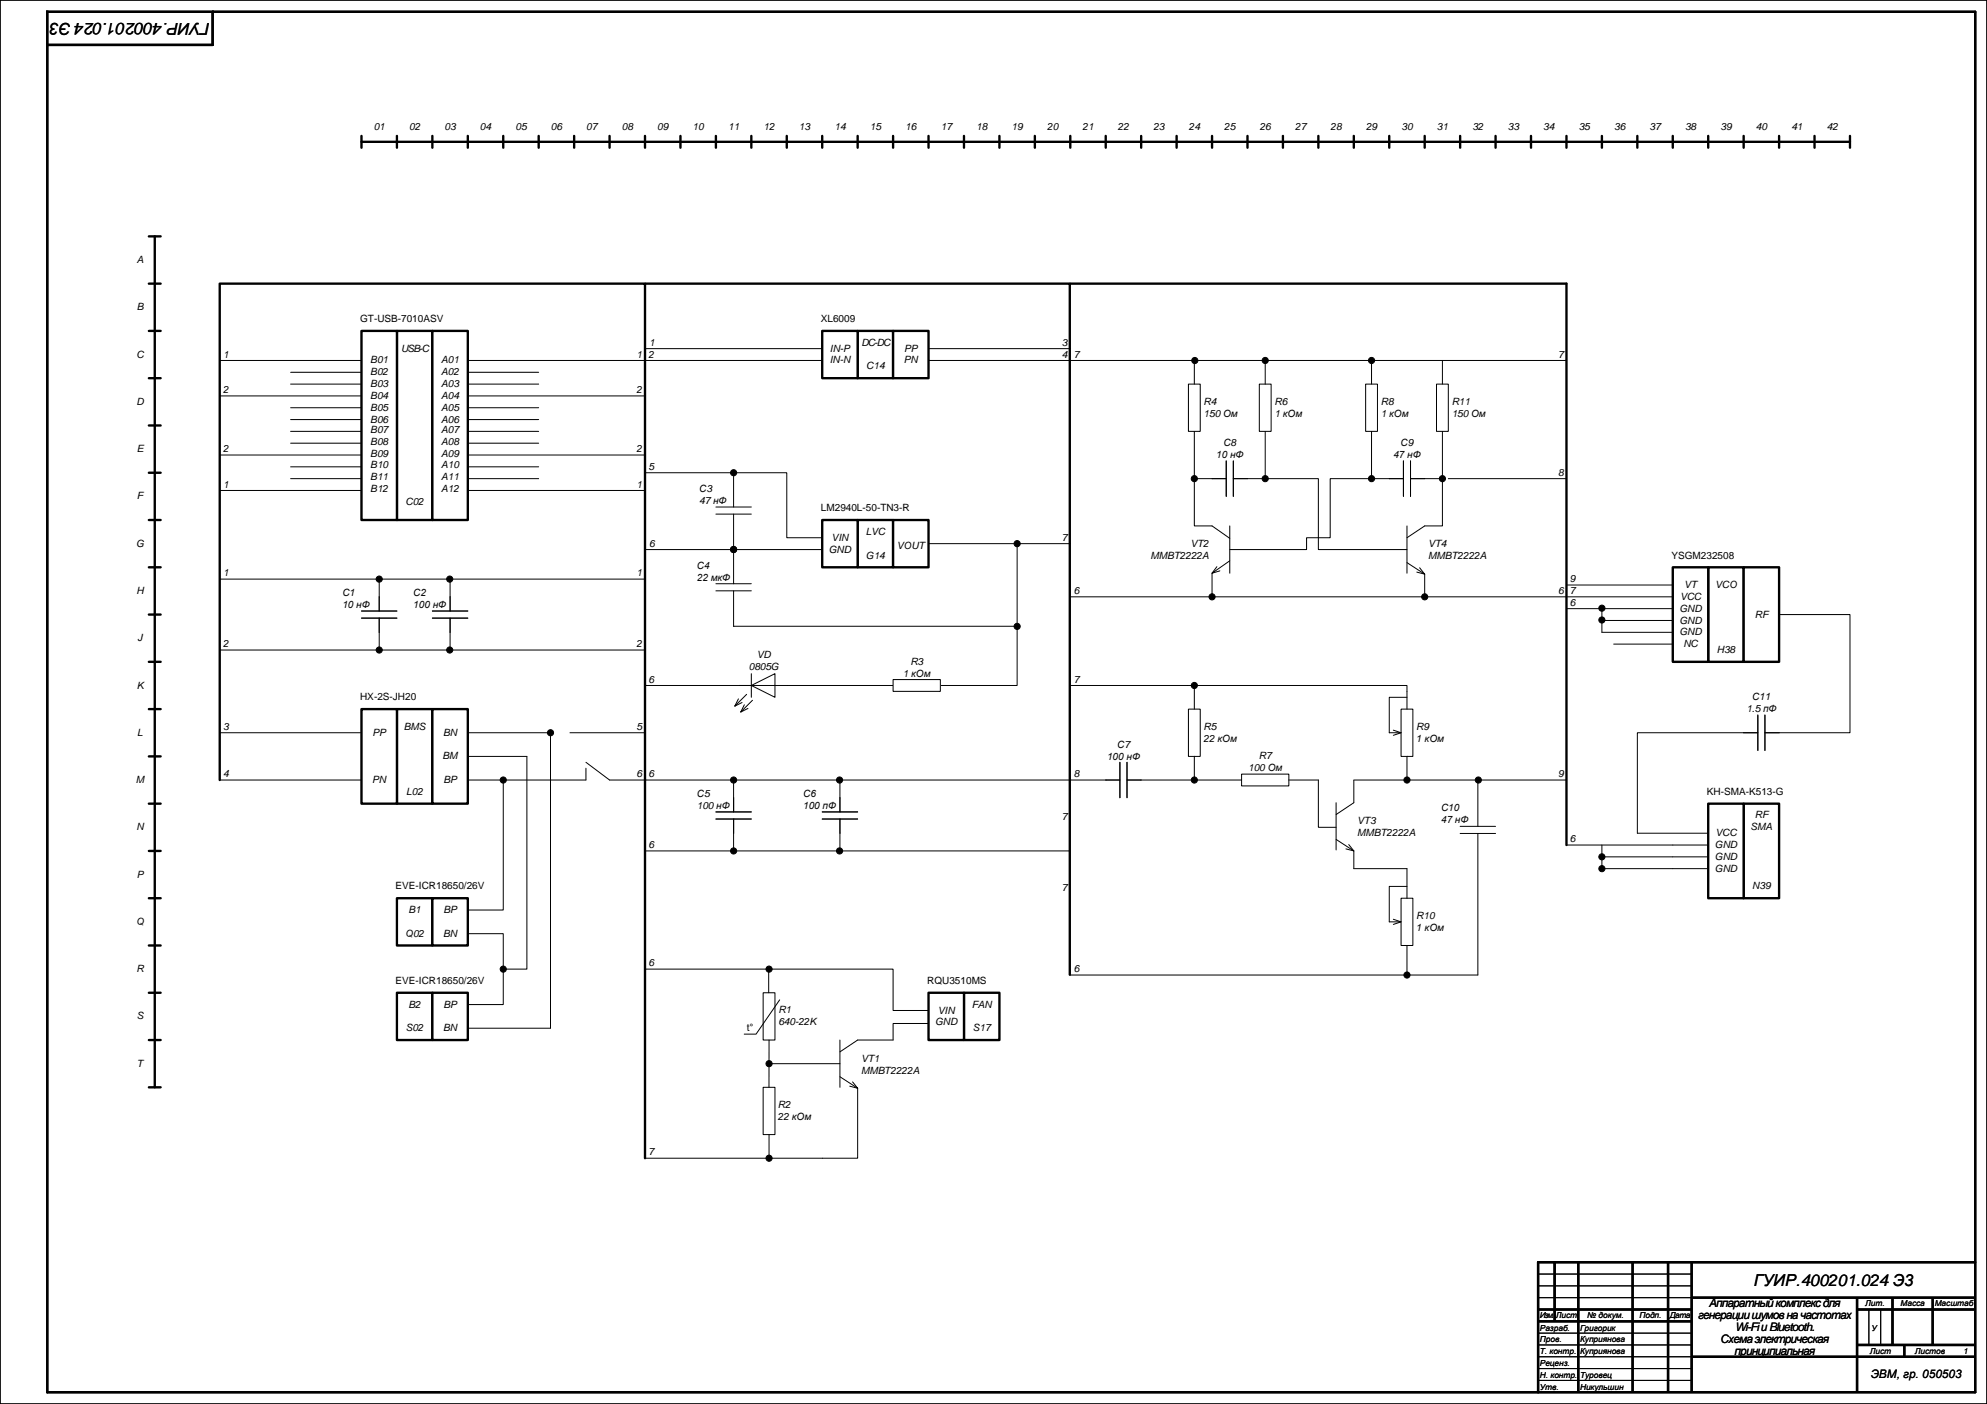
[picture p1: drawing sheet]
<svg xmlns="http://www.w3.org/2000/svg" width="841mm" height="594mm" viewBox="0 0 841 594" stroke-linecap="round" stroke-linejoin="round" font-family="sans-serif">
<path d="M0 0h841v594h-841zM651 539h65M651 544h65M651 549h65M791 554v15M796 554v15M651 564h65M651 569h65M651 574h65M651 579h65M651 584h65" fill="none" stroke="#000" stroke-width=".42"/>
<g fill="none" stroke="#000" stroke-width="1">
<path d="M20 5h816v584h-816zM90 5v14h-70M153 57.5v5M168 57.5v5M183 57.5v5M198 57.5v5M213 57.5v5M228 57.5v5M243 57.5v5M258 57.5v5M273 57.5v5M288 57.5v5"/>
<path d="M303 57.5v5M318 57.5v5M333 57.5v5M348 57.5v5M363 57.5v5M378 57.5v5M393 57.5v5M408 57.5v5M423 57.5v5M438 57.5v5M453 57.5v5M468 57.5v5"/>
<path d="M483 57.5v5M498 57.5v5M513 57.5v5M528 57.5v5M543 57.5v5M558 57.5v5M573 57.5v5M588 57.5v5M603 57.5v5M618 57.5v5M633 57.5v5M648 57.5v5"/>
<path d="M663 57.5v5M678 57.5v5M693 57.5v5M708 57.5v5M723 57.5v5M738 57.5v5M753 57.5v5M768 57.5v5M783 57.5v5M153 60h630M63 100h5M65.5 100v360"/>
<path d="M63 120h5M63 140h5M63 160h5M63 180h5M63 220h5M63 200h5M63 240h5M63 280h5M63 260h5M63 300h5M63 320h5M63 340h5"/>
<path d="M63 360h5M63 380h5M63 400h5M63 420h5M63 440h5M63 460h5M836 534h-185v55"/>
</g>
<g fill="none" stroke="#000" stroke-width="1" stroke-linecap="butt">
<path d="M658 534v25M668 534v55M691 534v55M706 534v55M716 534v55M651 554h65M651 559h65M716 549h120M786 549v40M786 554h50M801 549v20M818 549v20"/>
<path d="M716 574h120M786 569h50M806 569v5"/>
</g>
<path d="M168 140h15v80h-15z" fill-rule="evenodd" fill="#fff"/>
<path d="M168 140h15v80h-15z" fill="none" stroke="#000" stroke-width="1"/>
<path d="M183 140h15v80h-15z" fill-rule="evenodd" fill="#fff"/>
<path d="M183 140h15v80h-15z" fill="none" stroke="#000" stroke-width="1"/>
<path d="M593 300h5v20h-5z" fill-rule="evenodd" fill="#fff"/>
<path d="M595.5 295h-7.5v15h5M595.5 292.5v7.5M589.7 308.9l3.3 1.1-3.3 1.1M593 300h5v20h-5zM595.5 320v10" fill="none" stroke="#000" stroke-width=".42"/>
<path d="M153 140h15v80h-15z" fill-rule="evenodd" fill="#fff"/>
<path d="M153 140h15v80h-15z" fill="none" stroke="#000" stroke-width="1"/>
<g fill="none" stroke="#000" stroke-width=".42">
<path d="M93 152.5h60M123 157.5h30M198 157.5h30M198 152.5h75M93 167.5h60M123 162.5h30M123 172.5h30M123 177.5h30M198 162.5h30M198 167.5h75M198 172.5h30M198 177.5h30"/>
<path d="M93 192.5h60M123 182.5h30M123 187.5h30M123 197.5h30M198 182.5h30M198 187.5h30M198 197.5h30M198 192.5h75M93 207.5h60M123 202.5h30M198 202.5h30M198 207.5h75"/>
<path d="M93 245h180M153 258.5h15M160.5 245v13.5M183 258.5h15M190.5 245v13.5M93 275h180M153 261.5h15M160.5 261.5v13.5M183 261.5h15M190.5 261.5v13.5"/>
<circle cx="160.5" cy="245" r="1.3"/>
<circle cx="160.5" cy="275" r="1.3"/>
</g>
<g fill="#000">
<circle cx="160.5" cy="245" r="1.3"/>
<circle cx="160.5" cy="275" r="1.3"/>
</g>
<path d="M168 300h15v40h-15z" fill-rule="evenodd" fill="#fff"/>
<path d="M168 300h15v40h-15z" fill="none" stroke="#000" stroke-width="1"/>
<path d="M183 300h15v40h-15z" fill-rule="evenodd" fill="#fff"/>
<path d="M183 300h15v40h-15z" fill="none" stroke="#000" stroke-width="1"/>
<path d="M153 300h15v40h-15z" fill-rule="evenodd" fill="#fff"/>
<path d="M153 300h15v40h-15z" fill="none" stroke="#000" stroke-width="1"/>
<g fill="none" stroke="#000" stroke-width=".42">
<path d="M93 310h60M198 310h35M93 330h60M198 320h25"/>
<circle cx="213" cy="410" r="1.3"/>
</g>
<circle cx="213" cy="410" r="1.3" fill="#000"/>
<path d="M168 380h15v20h-15z" fill-rule="evenodd" fill="#fff"/>
<path d="M168 380h15v20h-15z" fill="none" stroke="#000" stroke-width="1"/>
<path d="M183 380h15v20h-15z" fill-rule="evenodd" fill="#fff"/>
<path d="M183 380h15v20h-15z" fill="none" stroke="#000" stroke-width="1"/>
<path d="M168 420h15v20h-15z" fill-rule="evenodd" fill="#fff"/>
<path d="M168 420h15v20h-15z" fill="none" stroke="#000" stroke-width="1"/>
<path d="M183 420h15v20h-15z" fill-rule="evenodd" fill="#fff"/>
<path d="M183 420h15v20h-15z" fill="none" stroke="#000" stroke-width="1"/>
<path d="M233 310v125h-35M198 330h50M213 330v55h-15M223 320v90h-10M198 395h15v30h-15" fill="none" stroke="#000" stroke-width=".42"/>
<path d="M363 140h15v20h-15z" fill-rule="evenodd" fill="#fff"/>
<path d="M363 140h15v20h-15z" fill="none" stroke="#000" stroke-width="1"/>
<path d="M378 140h15v20h-15z" fill-rule="evenodd" fill="#fff"/>
<path d="M378 140h15v20h-15z" fill="none" stroke="#000" stroke-width="1"/>
<path d="M348 140h15v20h-15z" fill-rule="evenodd" fill="#fff"/>
<path d="M273.2 120h179.6v292.4M348 140h15v20h-15zM93 330v-210h180v210" fill="none" stroke="#000" stroke-width="1"/>
<g fill="none" stroke="#000" stroke-width=".42">
<path d="M273.3 147.5h74.7M273.3 152.5h74.7M393 147.5h60M393 152.5h60M241.2 310h31.8M248 325v5M248 322.5l10 7.5h15"/>
<circle cx="233" cy="310" r="1.3"/>
<circle cx="213" cy="330" r="1.3"/>
</g>
<g fill="#000">
<circle cx="233" cy="310" r="1.3"/>
<circle cx="213" cy="330" r="1.3"/>
</g>
<path d="M363 220h15v20h-15z" fill-rule="evenodd" fill="#fff"/>
<path d="M363 220h15v20h-15z" fill="none" stroke="#000" stroke-width="1"/>
<path d="M378 220h15v20h-15z" fill-rule="evenodd" fill="#fff"/>
<path d="M378 220h15v20h-15z" fill="none" stroke="#000" stroke-width="1"/>
<path d="M348 220h15v20h-15z" fill-rule="evenodd" fill="#fff"/>
<path d="M348 220h15v20h-15z" fill="none" stroke="#000" stroke-width="1"/>
<g fill="none" stroke="#000" stroke-width=".42">
<path d="M273 200h37.5v14.5M303 214.5h15M303 217.5h15M310.5 217.5v29.5M273.3 232.5h74.7M393 230h60M430.5 230v35h-120.1M588 232.5h7.5M595.5 222.5v20M595.5 238l7.5 4.9M603 222.5l-7.5 5M303 247h15"/>
<path d="M303 250h15M310.5 250v15M600.9 240.2l2.1 2.7-3.3-.9"/>
<circle cx="310.5" cy="200" r="1.3"/>
<circle cx="310.5" cy="232.5" r="1.3"/>
<circle cx="430.5" cy="230" r="1.3"/>
</g>
<g fill="#000">
<circle cx="310.5" cy="200" r="1.3"/>
<circle cx="310.5" cy="232.5" r="1.3"/>
<circle cx="430.5" cy="230" r="1.3"/>
</g>
<path d="M503 162.5h5v20h-5z" fill-rule="evenodd" fill="#fff"/>
<path d="M503 162.5h5v20h-5z" fill="none" stroke="#000" stroke-width=".42"/>
<path d="M533 162.5h5v20h-5z" fill-rule="evenodd" fill="#fff"/>
<path d="M533 162.5h5v20h-5z" fill="none" stroke="#000" stroke-width=".42"/>
<path d="M578 162.5h5v20h-5z" fill-rule="evenodd" fill="#fff"/>
<path d="M578 162.5h5v20h-5z" fill="none" stroke="#000" stroke-width=".42"/>
<path d="M608 162.5h5v20h-5z" fill-rule="evenodd" fill="#fff"/>
<g fill="none" stroke="#000" stroke-width=".42">
<path d="M453 152.5h157.5v10M505.5 152.5v10M535.5 152.5v10M580.5 152.5v10M608 162.5h5v20h-5zM505.5 182.5v20h7.5M535.5 182.5v20h-7.5M580.5 182.5v20h13.5M594 195v15M597 195v15M610.5 182.5v20h-13.5M505.5 202.5v20h7.5l7.5 5.2"/>
<path d="M535.5 202.5h22.5v30h30M580.5 202.5h-17.5v25h-10v5h-32.5M610.5 202.5v20h-7.5M613 202.5h50M515.1 239.7l-2.1 2.8 3.3-1M520.5 237.3l-7.5 5.2v10h90v-9.6M520.5 222.5v20M603 252.5h60M468 330h6M474 322.5v15M477 330h6M477 322.5v15"/>
<circle cx="505.7" cy="152.5" r="1.3"/>
<circle cx="535.5" cy="152.5" r="1.3"/>
<circle cx="580.5" cy="152.5" r="1.3"/>
<circle cx="505.5" cy="202.5" r="1.3"/>
<circle cx="535.5" cy="202.5" r="1.3"/>
<circle cx="580.5" cy="202.5" r="1.3"/>
<circle cx="610.5" cy="202.5" r="1.3"/>
<circle cx="513" cy="252.5" r="1.3"/>
<circle cx="603" cy="252.5" r="1.3"/>
</g>
<g fill="#000">
<circle cx="505.7" cy="152.5" r="1.3"/>
<circle cx="535.5" cy="152.5" r="1.3"/>
<circle cx="580.5" cy="152.5" r="1.3"/>
<circle cx="505.5" cy="202.5" r="1.3"/>
<circle cx="535.5" cy="202.5" r="1.3"/>
<circle cx="580.5" cy="202.5" r="1.3"/>
<circle cx="610.5" cy="202.5" r="1.3"/>
<circle cx="513" cy="252.5" r="1.3"/>
<circle cx="603" cy="252.5" r="1.3"/>
</g>
<path d="M453 120h210v237.5" fill="none" stroke="#000" stroke-width="1"/>
<path d="M318 290l10-5v10z" fill="#fff"/>
<g fill="none" stroke="#000" stroke-width=".42">
<path d="M430.5 265v25h-37.5M312.5 295.7l-1.5 3 3.1-1.5M313 290h20M315 298.2l-1.5 3.1 3.1-1.6M316 293.8l-5 4.9M318 290l10-5v10zM318 285v10M318.5 296.2l-5 5.1"/>
<circle cx="430.5" cy="265" r="1.3"/>
</g>
<circle cx="430.5" cy="265" r="1.3" fill="#000"/>
<path d="M525.5 327.5h20v5h-20z" fill-rule="evenodd" fill="#fff"/>
<path d="M519 195v15M522 195v15M513 202.5h6M522 202.5h6M273 290h45M333 290h45M453 330h15M525.5 327.5h20v5h-20z" fill="none" stroke="#000" stroke-width=".42"/>
<path d="M273 330v160" fill="none" stroke="#000" stroke-width="1"/>
<path d="M503 300h5v20h-5z" fill-rule="evenodd" fill="#fff"/>
<path d="M453 290h52.5v10M503 300h5v20h-5zM483 330h42.5M505.5 320v10" fill="none" stroke="#000" stroke-width=".42"/>
<path d="M378 287.5h20v5h-20z" fill-rule="evenodd" fill="#fff"/>
<g fill="none" stroke="#000" stroke-width=".42">
<path d="M378 287.5h20v5h-20zM505.5 290h90v2.5M545.5 330h12.5v20h7.5M565.5 339.6v20M573 339.6l-7.5 5M565.5 355.1l7.5 4.9M570.9 357.3l2.1 2.7-3.3-.9"/>
<circle cx="505.5" cy="290" r="1.3"/>
<circle cx="505.5" cy="330" r="1.3"/>
</g>
<g fill="#000">
<circle cx="505.5" cy="290" r="1.3"/>
<circle cx="505.5" cy="330" r="1.3"/>
</g>
<path d="M593 380h5v20h-5z" fill-rule="evenodd" fill="#fff"/>
<g fill="none" stroke="#000" stroke-width=".42">
<path d="M573 330h90M625.5 330v19.6M618 349.6h15M618 352.6h15M625.5 352.6v59.9h-172.5M595.5 375h-7.5v15h5M595.5 367.5v12.5M589.7 388.9l3.3 1.1-3.3 1.1M593 380h5v20h-5zM595.5 400v12.5"/>
<circle cx="595.5" cy="330" r="1.3"/>
<circle cx="625.7" cy="330" r="1.3"/>
<circle cx="595.5" cy="412.5" r="1.3"/>
</g>
<g fill="#000">
<circle cx="595.5" cy="330" r="1.3"/>
<circle cx="625.7" cy="330" r="1.3"/>
<circle cx="595.5" cy="412.5" r="1.3"/>
</g>
<path d="M723 240h15v40h-15z" fill-rule="evenodd" fill="#fff"/>
<path d="M723 240h15v40h-15z" fill="none" stroke="#000" stroke-width="1"/>
<path d="M708 240h15v40h-15z" fill-rule="evenodd" fill="#fff"/>
<path d="M708 240h15v40h-15z" fill="none" stroke="#000" stroke-width="1"/>
<path d="M738 240h15v40h-15z" fill-rule="evenodd" fill="#fff"/>
<path d="M738 240h15v40h-15z" fill="none" stroke="#000" stroke-width="1"/>
<path d="M663 247.5h45M663 252.5h45M663 257.5h45M678 267.5h30M768 260h15v50h-36M744 310h-51v42.5M744 302.5v15M747 302.5v15" fill="none" stroke="#000" stroke-width=".42"/>
<path d="M738 340h15v40h-15z" fill-rule="evenodd" fill="#fff"/>
<path d="M738 340h15v40h-15z" fill="none" stroke="#000" stroke-width="1"/>
<path d="M723 340h15v40h-15z" fill-rule="evenodd" fill="#fff"/>
<path d="M723 340h15v40h-15z" fill="none" stroke="#000" stroke-width="1"/>
<g fill="none" stroke="#000" stroke-width=".42">
<path d="M678 257.5v10M678 262.5h30M683 272.5h25M663 357.5h45M678 357.5v5h30M693 352.5h30M678 362.5v5h30"/>
<circle cx="678" cy="257.3" r="1.3"/>
<circle cx="678" cy="262.3" r="1.3"/>
</g>
<g fill="#000">
<circle cx="678" cy="257.3" r="1.3"/>
<circle cx="678" cy="262.3" r="1.3"/>
</g>
<path d="M323 460h5v20h-5z" fill-rule="evenodd" fill="#fff"/>
<path d="M323 460h5v20h-5z" fill="none" stroke="#000" stroke-width=".42"/>
<path d="M323 420h5v20h-5z" fill-rule="evenodd" fill="#fff"/>
<g fill="none" stroke="#000" stroke-width=".42">
<path d="M323 420h5v20h-5zM325.5 440v20M325.4 450h30.1M325.3 490h22.8M325.5 480v10h-52.3"/>
<circle cx="325.5" cy="450" r="1.3"/>
<circle cx="325.5" cy="490" r="1.3"/>
</g>
<g fill="#000">
<circle cx="325.5" cy="450" r="1.3"/>
<circle cx="325.5" cy="490" r="1.3"/>
</g>
<path d="M408 420h15v20h-15z" fill-rule="evenodd" fill="#fff"/>
<path d="M408 420h15v20h-15z" fill="none" stroke="#000" stroke-width="1"/>
<path d="M393 420h15v20h-15z" fill-rule="evenodd" fill="#fff"/>
<path d="M393 420h15v20h-15z" fill="none" stroke="#000" stroke-width="1"/>
<g fill="none" stroke="#000" stroke-width=".42">
<path d="M610.5 152.5h52.5M310.5 200h22.5v27.5h15M453 252.5h60M753 260h15M273 330h180M310.5 330v13.5M355.5 330v13.5M573 330.1v9.5M273 360h180M303 343.5h15M303 346.5h15M310.5 346.5v13.5"/>
<path d="M348 343.5h15M348 346.5h15M355.5 346.5v13.5M573 360v7.5h22.5M708 357.5h15M708 367.5h15M708 362.5h15M273 410h52.3M325.3 410h52.7v17.5h15M325.3 410v10M330 423l-10 14.5h-5M355.5 440v20"/>
<path d="M393 433h-15v7h-15l-7.5 5M355.5 455.5l7.5 4.9v29.6h-14.9M360.9 457.7l2.1 2.7-3.3-.9"/>
<circle cx="190.3" cy="245" r="1.3"/>
<circle cx="190.3" cy="275" r="1.3"/>
<circle cx="310.5" cy="330" r="1.3"/>
<circle cx="355.3" cy="330" r="1.3"/>
<circle cx="310.5" cy="360" r="1.3"/>
<circle cx="355.3" cy="360" r="1.3"/>
<circle cx="678" cy="362.5" r="1.3"/>
<circle cx="678" cy="367.5" r="1.3"/>
<circle cx="325.5" cy="410" r="1.3"/>
</g>
<g fill="#000">
<circle cx="190.3" cy="245" r="1.3"/>
<circle cx="190.3" cy="275" r="1.3"/>
<circle cx="310.5" cy="330" r="1.3"/>
<circle cx="355.3" cy="330" r="1.3"/>
<circle cx="310.5" cy="360" r="1.3"/>
<circle cx="355.3" cy="360" r="1.3"/>
<circle cx="678" cy="362.5" r="1.3"/>
<circle cx="678" cy="367.5" r="1.3"/>
<circle cx="325.5" cy="410" r="1.3"/>
</g>
<g font-size="7">
<text x="88.8" y="9.9" transform="rotate(-180 88.8 9.9)">ГУИР.400201.024 Э3</text>
<text x="742.2" y="544">ГУИР.400201.024 Э3</text>
</g>
<g font-size="5">
<text x="723.4" y="553.1">Аппаратный комплекс для</text>
<text x="718.7" y="558.1">генерации шумов на частотах</text>
<text x="734.3" y="563.1">Wi-FiиBluetooth.</text>
<text x="728.2" y="568.1">Схема электрическая</text>
<text x="734.2" y="573.1">принципиальная</text>
<text x="791.8" y="583">ЭВМ, гр. 050503</text>
</g>
<g font-size="4.2">
<text x="158.2" y="55">01</text>
<text x="173.2" y="55">02</text>
<text x="188.2" y="55">03</text>
<text x="203.2" y="55">04</text>
<text x="218.2" y="55">05</text>
<text x="233.2" y="55">06</text>
<text x="248.2" y="55">07</text>
<text x="263.2" y="55">08</text>
<text x="278.2" y="55">09</text>
<text x="293.2" y="55">10</text>
<text x="308.2" y="55">11</text>
<text x="323.2" y="55">12</text>
<text x="338.2" y="55">13</text>
<text x="353.2" y="55">14</text>
<text x="368.2" y="55">15</text>
<text x="383.2" y="55">16</text>
<text x="398.2" y="55">17</text>
<text x="413.2" y="55">18</text>
<text x="428.2" y="55">19</text>
<text x="443.2" y="55">20</text>
<text x="458.2" y="55">21</text>
<text x="473.2" y="55">22</text>
<text x="488.2" y="55">23</text>
<text x="503.2" y="55">24</text>
<text x="518.2" y="55">25</text>
<text x="533.2" y="55">26</text>
<text x="548.2" y="55">27</text>
<text x="563.2" y="55">28</text>
<text x="578.2" y="55">29</text>
<text x="593.2" y="55">30</text>
<text x="608.2" y="55">31</text>
<text x="623.2" y="55">32</text>
<text x="638.2" y="55">33</text>
<text x="653.2" y="55">34</text>
<text x="668.2" y="55">35</text>
<text x="683.2" y="55">36</text>
<text x="698.2" y="55">37</text>
<text x="713.2" y="55">38</text>
<text x="728.2" y="55">39</text>
<text x="743.2" y="55">40</text>
<text x="758.2" y="55">41</text>
<text x="773.2" y="55">42</text>
<text x="57.8" y="111.3">A</text>
<text x="57.8" y="131.3">B</text>
<text x="152.4" y="136.3">GT-USB-7010ASV</text>
<text x="347.4" y="136.3">XL6009</text>
<text x="169.8" y="148.8">USB-C</text>
<text x="274.8" y="146.3">1</text>
<text x="351.3" y="148.8">IN-P</text>
<text x="364.6" y="146.3">DC-DC</text>
<text x="382.7" y="148.8">PP</text>
<text x="449.4" y="146.3">3</text>
<text x="57.7" y="151.3">C</text>
<text x="94.4" y="151.3">1</text>
<text x="156.7" y="153.8">B01</text>
<text x="186.7" y="153.8">A01</text>
<text x="269.4" y="151.3">1</text>
<text x="274.4" y="151.3">2</text>
<text x="351.2" y="153.8">IN-N</text>
<text x="382.6" y="153.8">PN</text>
<text x="449.4" y="151.3">4</text>
<text x="454.4" y="151.3">7</text>
<text x="659.4" y="151.3">7</text>
<text x="156.7" y="158.8">B02</text>
<text x="186.7" y="158.8">A02</text>
<text x="366.6" y="156.3">C14</text>
<text x="94.4" y="166.3">2</text>
<text x="156.7" y="163.8">B03</text>
<text x="186.7" y="163.8">A03</text>
<text x="269.4" y="166.3">2</text>
<text x="57.7" y="171.3">D</text>
<text x="156.7" y="168.8">B04</text>
<text x="156.7" y="173.8">B05</text>
<text x="186.7" y="168.8">A04</text>
<text x="186.7" y="173.8">A05</text>
<text x="509.4" y="171.2">R4</text>
<text x="539.4" y="171.2">R6</text>
<text x="584.4" y="171.2">R8</text>
<text x="614.4" y="171.2">R11</text>
<text x="156.7" y="178.8">B06</text>
<text x="186.7" y="178.8">A06</text>
<text x="509.4" y="176.3">150 Ом</text>
<text x="539.4" y="176.3">1 кОм</text>
<text x="584.4" y="176.3">1 кОм</text>
<text x="614.4" y="176.3">150 Ом</text>
<text x="156.7" y="183.2">B07</text>
<text x="186.7" y="183.2">A07</text>
<text x="57.8" y="191.3">E</text>
<text x="94.4" y="191.3">2</text>
<text x="156.7" y="188.2">B08</text>
<text x="186.7" y="188.2">A08</text>
<text x="269.4" y="191.3">2</text>
<text x="517.8" y="188.8">С8</text>
<text x="592.8" y="188.8">С9</text>
<text x="156.7" y="193.2">B09</text>
<text x="186.7" y="193.2">A09</text>
<text x="514.7" y="193.8">10 нФ</text>
<text x="589.7" y="193.8">47 нФ</text>
<text x="156.7" y="198.2">B10</text>
<text x="156.7" y="203.2">B11</text>
<text x="186.7" y="198.2">A10</text>
<text x="186.7" y="203.2">A11</text>
<text x="274.4" y="198.8">5</text>
<text x="659.4" y="201.3">8</text>
<text x="94.4" y="206.3">1</text>
<text x="156.7" y="208.2">B12</text>
<text x="186.7" y="208.2">A12</text>
<text x="269.4" y="206.3">1</text>
<text x="295.9" y="208.3">С3</text>
<text x="58" y="211.3">F</text>
<text x="171.6" y="213.8">C02</text>
<text x="295.9" y="213.3">47нФ</text>
<text x="347.4" y="216.3">LM2940L-50-TN3-R</text>
<text x="366.4" y="226.3">LVC</text>
<text x="57.6" y="231.3">G</text>
<text x="274.8" y="231.3">6</text>
<text x="350.8" y="233.8">GND</text>
<text x="352" y="228.8">VIN</text>
<text x="379.6" y="232.3">VOUT</text>
<text x="449.4" y="228.8">7</text>
<text x="503.9" y="231.2">VT2</text>
<text x="604.4" y="231.2">VT4</text>
<text x="366.5" y="236.3">G14</text>
<text x="486.9" y="236.3">MMBT2222A</text>
<text x="604.4" y="236.3">MMBT2222A</text>
<text x="707.4" y="236.3">YSGM232508</text>
<text x="94.4" y="243.8">1</text>
<text x="269.4" y="243.8">1</text>
<text x="294.9" y="245.8">22 мкФ</text>
<text x="294.9" y="240.8">С4</text>
<text x="57.7" y="251.3">H</text>
<text x="454.4" y="251.3">6</text>
<text x="659.4" y="251.3">6</text>
<text x="664.4" y="246.3">9</text>
<text x="664.4" y="251.3">7</text>
<text x="712.8" y="248.8">VT</text>
<text x="725.9" y="248.8">VCO</text>
<text x="144.9" y="257.3">10 нФ</text>
<text x="144.9" y="252.3">С1</text>
<text x="174.9" y="257.3">100 нФ</text>
<text x="174.9" y="252.3">С2</text>
<text x="664.4" y="256.3">6</text>
<text x="711.1" y="253.8">VCC</text>
<text x="710.8" y="258.8">GND</text>
<text x="710.8" y="263.8">GND</text>
<text x="742.7" y="261.3">RF</text>
<text x="710.8" y="268.8">GND</text>
<text x="58.2" y="271.3">J</text>
<text x="94.4" y="273.8">2</text>
<text x="269.4" y="273.8">2</text>
<text x="712.5" y="273.8">NC</text>
<text x="320.3" y="278.3">VD</text>
<text x="385.3" y="281.3">R3</text>
<text x="726.7" y="276.3">H38</text>
<text x="316.9" y="283.3">0805G</text>
<text x="382.2" y="286.3">1 кОм</text>
<text x="57.8" y="291.3">K</text>
<text x="274.4" y="288.8">6</text>
<text x="454.4" y="288.8">7</text>
<text x="152.4" y="296.3">HX-2S-JH20</text>
<text x="741.7" y="296.3">С11</text>
<text x="739.2" y="301.3">1.5 пФ</text>
<text x="58.1" y="311.3">L</text>
<text x="94.4" y="308.8">3</text>
<text x="157.7" y="311.3">PP</text>
<text x="170.9" y="308.8">BMS</text>
<text x="187.6" y="311.3">BN</text>
<text x="269.4" y="308.8">5</text>
<text x="509.4" y="308.8">R5</text>
<text x="599.4" y="308.8">R9</text>
<text x="472.8" y="316.6">С7</text>
<text x="509.4" y="313.8">22 кОм</text>
<text x="599.4" y="313.8">1 кОм</text>
<text x="187.3" y="321.3">BM</text>
<text x="468.6" y="321.6">100 нФ</text>
<text x="532.8" y="321.3">R7</text>
<text x="94.4" y="328.8">4</text>
<text x="269.4" y="328.8">6</text>
<text x="274.4" y="328.8">6</text>
<text x="454.4" y="328.8">8</text>
<text x="528.3" y="326.3">100 Ом</text>
<text x="659.4" y="328.8">9</text>
<text x="57.5" y="331.3">M</text>
<text x="157.6" y="331.3">PN</text>
<text x="187.7" y="331.3">BP</text>
<text x="172" y="336.3">L02</text>
<text x="294.9" y="337.3">С5</text>
<text x="339.9" y="337.3">С6</text>
<text x="722.5" y="336.3">KH-SMA-K513-G</text>
<text x="294.9" y="342.3">100 нФ</text>
<text x="339.9" y="342.3">100 пФ</text>
<text x="449.4" y="346.9">7</text>
<text x="609.9" y="343.1">С10</text>
<text x="742.7" y="346.3">RF</text>
<text x="57.7" y="351.3">N</text>
<text x="574.4" y="348.7">VT3</text>
<text x="574.4" y="353.8">MMBT2222A</text>
<text x="609.9" y="348.1">47 нФ</text>
<text x="726.1" y="353.8">VCC</text>
<text x="741" y="351.3">SMA</text>
<text x="274.4" y="358.8">6</text>
<text x="664.4" y="356.3">6</text>
<text x="725.8" y="358.8">GND</text>
<text x="725.8" y="363.8">GND</text>
<text x="57.8" y="371.3">P</text>
<text x="725.8" y="368.8">GND</text>
<text x="167.4" y="376.3">EVE-ICR18650/26V</text>
<text x="449.4" y="376.9">7</text>
<text x="741.7" y="376.3">N39</text>
<text x="172.9" y="386.3">B1</text>
<text x="187.7" y="386.3">BP</text>
<text x="599.4" y="388.8">R10</text>
<text x="57.6" y="391.3">Q</text>
<text x="599.4" y="393.8">1 кОм</text>
<text x="171.5" y="396.3">Q02</text>
<text x="187.6" y="396.3">BN</text>
<text x="57.7" y="411.3">R</text>
<text x="274.4" y="408.8">6</text>
<text x="454.4" y="411.3">6</text>
<text x="167.4" y="416.3">EVE-ICR18650/26V</text>
<text x="392.4" y="416.3">RQU3510MS</text>
<text x="57.8" y="431.3">S</text>
<text x="172.9" y="426.3">B2</text>
<text x="187.7" y="426.3">BP</text>
<text x="329.4" y="428.8">R1</text>
<text x="397" y="428.8">VIN</text>
<text x="411.3" y="426.3">FAN</text>
<text x="171.7" y="436.3">S02</text>
<text x="187.6" y="436.3">BN</text>
<text x="316.1" y="436.3">t°</text>
<text x="329.4" y="433.8">640-22K</text>
<text x="395.8" y="433.8">GND</text>
<text x="411.8" y="436.3">S17</text>
<text x="364.4" y="449.2">VT1</text>
<text x="58" y="451.3">T</text>
<text x="364.4" y="454.2">MMBT2222A</text>
<text x="329.3" y="468.8">R2</text>
<text x="329.3" y="473.8">22 кОм</text>
<text x="274.4" y="488.8">7</text>
</g>
<g font-size="3.5">
<text x="651.7" y="557.6">Изм.</text>
<text x="658.5" y="557.6">Лист</text>
<text x="671.8" y="557.6">№ докум.</text>
<text x="693.9" y="557.6">Подп.</text>
<text x="706.8" y="557.6">Дата</text>
<text x="789.4" y="552.6">Лит.</text>
<text x="804.4" y="552.6">Масса</text>
<text x="818.9" y="552.6">Масштаб</text>
<text x="651.7" y="562.9">Разраб.</text>
<text x="668.7" y="562.9">Григорик</text>
<text x="792.1" y="562.9">У</text>
<text x="651.7" y="567.9">Пров.</text>
<text x="668.7" y="567.9">Куприянова</text>
<text x="651.7" y="572.9">Т. контр.</text>
<text x="668.7" y="572.9">Куприянова</text>
<text x="791.4" y="572.8">Лист</text>
<text x="810.5" y="572.8">Листов</text>
<text x="830.9" y="572.8">1</text>
<text x="651.7" y="577.9">Реценз.</text>
<text x="651.7" y="582.9">Н. контр.</text>
<text x="651.7" y="587.9">Утв.</text>
<text x="668.7" y="582.9">Туровец</text>
<text x="668.7" y="587.9">Никульшин</text>
</g>
</svg>
